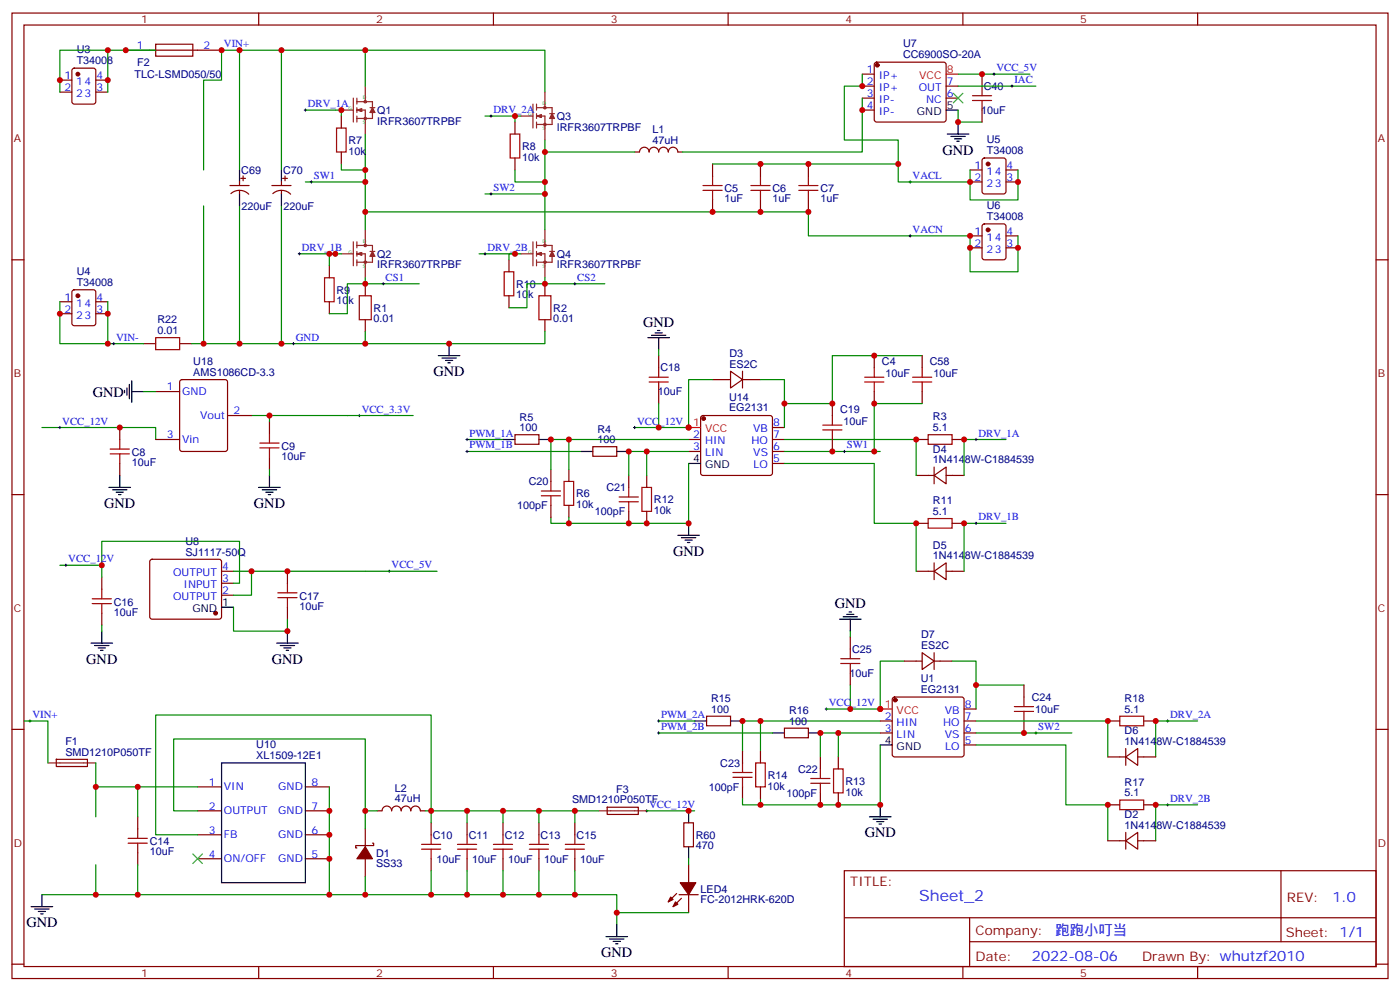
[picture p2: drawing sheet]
<svg xmlns="http://www.w3.org/2000/svg" width="412mm" height="292mm" viewBox="0 0 412 292" stroke-linecap="round" stroke-linejoin="round" font-family="sans-serif">
<g fill="none" stroke="#870000" stroke-width=".35">
<path d="M3.5 3.8h405.4v284.4h-405.4zM7.1 7.4h398.2v277.3h-398.2zM37 14.8h28.3M45.9 13h10.9v3.5h-10.9zM76.2 3.8v3.6M145.3 3.8v3.6M214.5 3.8v3.6M257.8 18.5l.4-.2h19.8l.5 .2 .2 .5v16.2l-.2 .5-.5 .2h-19.8l-.5-.2-.2-.5v-16.2zM283.6 3.8v3.6M352.8 3.8v3.6M17.6 23.6h3.6M17.6 27.1h3.6"/>
<path d="M21.4 20.3l.5-.2h5.6l.7 .4v9.5l-.4 .6-5.9 .1-.7-.5v-9.4zM28.2 23.6h3.5M28.2 27.1h3.5M100.5 34.2v3.5M151.7 35.9v3.6M254 21.8h3.5M254 25.4h3.5M254 28.9h3.5M254 32.4h3.5M278.7 25.4h3.5M278.7 28.9h3.5M289.3 21.8v3.6"/>
<path d="M289.3 32.4v3.5M67.7 54.6h5.7M68 57a3.8 3.8 0 0 1 5.3 .2M70.6 53.6v1M70.6 56.1v1M70.9 52.5h1.4M71.6 51.8v1.4M80.1 54.6h5.6M80.4 57a3.8 3.8 0 0 1 5.2 .2M82.9 53.6v1M82.9 56.1v1M83.3 52.5h1.4"/>
<path d="M84 51.8v1.4M100.5 44.8v3.5M151.7 46.5v3.6M187 44.8h1.4a1.41 1.41 0 0 1 1.4-1.4 1.41 1.41 0 0 1 1.4 1.4 1.41 1.41 0 0 1 1.4-1.4 1.41 1.41 0 0 1 1.4 1.4 1.41 1.41 0 0 1 1.4-1.4 1.41 1.41 0 0 1 1.4 1.4 1.41 1.41 0 0 1 1.5-1.4 1.41 1.41 0 0 1 1.4 1.4h1.4M209.9 48.3v3.5M209.9 58.9v3.5M224 48.3v3.5M224 58.9v3.5M238.1 48.3v3.5M238.1 58.9v3.5M285.8 50.1h3.5M285.8 53.6h3.5"/>
<path d="M289.5 46.7l.5-.2h5.6l.7 .5v9.4l-.4 .7h-5.9l-.7-.4v-9.5zM296.3 50.1h3.6M296.3 53.6h3.6M3.5 76.5h3.6M97 78.3v3.5M149.9 76.5v3.5M285.8 69.5h3.5M285.8 73h3.5M289.5 66.1l.5-.2h5.6l.7 .5v9.4l-.4 .7h-5.9l-.7-.4v-9.5zM296.3 69.5h3.6M296.3 73h3.6M405.3 76.5h3.6"/>
<path d="M17.6 88.9h3.6M17.6 92.4h3.6M21.4 85.5l.5-.2h5.6l.7 .5v9.4l-.4 .7h-5.9l-.7-.4v-9.5zM28.2 88.9h3.5M28.2 92.4h3.5M97 88.9v3.5M107.6 83.6v3.5M107.6 94.2v3.5M149.9 87.1v3.5M160.5 83.6v3.5M160.5 94.2v3.5M42.3 101.2h3.6"/>
<path d="M45.9 115.3h7M52.9 101.2h3.5M53.2 112l.4-.2h12.7l.7 .4v20.1l-.4 .6-13 .1-.6-.5-.1-20zM194 104.7v3.6M194 115.3v3.6M209.9 111.8h5.3M215.2 109.3l3.5 2.5-3.5 2.5zM218.7 111.8h5.3M218.7 109.3v5M245.2 118.9v3.5M257.5 104.7v3.6M257.5 115.3v3.6"/>
<path d="M271.6 104.7v3.6M271.6 115.3v3.6M35.3 125.9v3.5M35.3 136.5v3.5M45.9 129.4h7M67 122.4h7.1M79.4 124.1v3.6M79.4 134.7v3.6M151.7 128h7v2.8h-7zM162.3 138.3v3.5M167.6 138.3v3.5M174.6 131.6h7.1v2.8h-7.1z"/>
<path d="M202.8 129.4h3.6M202.8 133h3.6M206.6 122.6l.5-.2h19.7l.5 .2 .2 .5v16.2l-.2 .5-.5 .2h-19.7l-.5-.2-.2-.5v-16.2zM227.5 129.4h3.6M227.5 133h3.6M227.5 136.5h3.6M227.5 125.9h3.6M245.2 129.4v3.6M269.9 129.4h3.5M275.2 137.5v5M280.5 129.4h3.5M3.5 145.7h3.6"/>
<path d="M162.3 148.8v3.6M167.6 148.8v3.6M185.2 140v3.5M185.2 150.6v3.5M190.5 140v3.5M190.5 150.6v3.5M269.9 154.1h3.5M269.9 140h5.3M275.2 140l3.5-2.5v5zM278.7 140h5.3M280.5 154.1h3.5M405.3 145.7h3.6"/>
<path d="M30 170v3.5M44.3 164.9l.5-.2h19.8l.5 .2 .2 .5v16.2l-.3 .5-.4 .3h-19.8l-.5-.3-.2-.5v-16.2zM65.3 175.3h3.5M65.3 171.8h3.5M65.3 168.2h3.5M84.7 168.2v3.6M84.7 178.8v3.6M269.9 168.2h5.3M275.2 168.2l3.5-2.4v4.9zM275.2 165.8v4.9M278.7 168.2h5.3M30 180.6v3.5"/>
<path d="M250.5 187.6v3.6M250.5 198.2v3.6M266.3 194.7h5.3M271.6 192.2l3.6 2.5-3.6 2.5zM275.2 192.2v5M275.2 194.7h5.3M3.5 214.8h3.6M208.1 210.9h7.1v2.8h-7.1zM231.1 214.5h7v2.8h-7zM259.3 212.3h3.5M259.3 215.9h3.5M263.1 205.5l.4-.2h19.8l.5 .2 .2 .5v16.2l-.2 .5-.5 .2h-19.8l-.5-.2-.2-.5v-16.2z"/>
<path d="M284 212.3h3.5M284 215.9h3.5M284 219.4h3.5M284 208.8h3.5M301.6 201.8v3.5M301.6 212.3v3.6M326.3 212.3h3.5M336.9 212.3h3.5M405.3 214.8h3.6M16.6 223.6h9.1l.1 2.1h-9.2zM58.2 231.7h7.1M58.2 238.8h7.1"/>
<path d="M90 231.7h7M90 238.8h7M111.1 238.8h1.4a1.41 1.41 0 0 1 1.5-1.4 1.41 1.41 0 0 1 1.4 1.4 1.41 1.41 0 0 1 1.4-1.4 1.41 1.41 0 0 1 1.4 1.4 1.41 1.41 0 0 1 1.4-1.4 1.41 1.41 0 0 1 1.4 1.4 1.41 1.41 0 0 1 1.4-1.4 1.41 1.41 0 0 1 1.4 1.4h1.4M178.9 237.7h9.1v2.1l-9.1 .1zM218.7 221.2v3.5M218.7 231.7v3.6M224 221.2v3.5M224 231.7v3.6M241.7 222.9v3.5M241.7 233.5v3.5M246.9 222.9v3.5M246.9 233.5v3.5"/>
<path d="M326.3 222.9h5.3M326.3 237h3.5M331.6 222.9l3.5-2.4v4.9zM331.6 220.5v4.9M335.1 222.9h5.3M336.9 237h3.5M40.6 240.6v3.5M40.6 251.1v3.6M58.2 245.9h7.1M58.2 252.9h7.1M90 245.9h7M90 252.9h7"/>
<path d="M107.6 244.1v5.3M107.6 252.9v5.3M109.7 248.3h.4v.7h-5.3v.7h.3M127 242.3v3.6M127 252.9v3.5M137.6 242.3v3.6M137.6 252.9v3.5M148.2 242.3v3.6M148.2 252.9v3.5M158.7 242.3v3.6M158.7 252.9v3.5M169.3 242.3v3.6"/>
<path d="M169.3 252.9v3.5M201.4 242.3h2.9v7.1h-2.9zM202.8 254.7v5.3M248.7 256.4h156.6v28.3h-156.6zM326.3 247.6h5.3M331.6 247.6l3.5-2.5v5zM331.6 245.1v5M335.1 247.6h5.3M377.3 256.5v20.8M199.3 263.1l-2.5 2.5M200 263.5h5.7M200.7 264.5l-2.4 2.5"/>
<path d="M202.8 263.5v5.3M248.7 270.3h156.5M285.6 277.3h119.6M285.6 270.3v14.1M3.5 284h3.6M76.2 284.7v3.5M145.3 284.7v3.5M214.5 284.7v3.5M283.6 284.7v3.5M352.8 284.7v3.5M405.3 284h3.6"/>
</g>
<g fill="none" stroke="#8c2424" stroke-width=".35">
<path d="M100.5 32.4h3.6M104.1 28.9v7M105.1 32.4h2.5v7.1M105.1 30h4.6v2.4M105.1 28.9v1.8M105.1 31.7v1.4M105.1 34.2v1.7M105.1 32.4l1.4 .4M105.8 32.4l.7 .4M106.5 32.1l-1.4 .3M106.5 32.1v.7M106.5 32.1l-1 .3 1 .4"/>
<path d="M107.6 25.4v4.6M109 31.7h1.4M109.7 32.8v2.1h-4.6M109.7 31.7l.7 1.4h-1.4zM109.7 32.4l.4 .7M109.7 32.4l-.3 .7M109.7 32.4l.4 .4M109.7 32.4l-.3 .4M153.5 34.2h3.5M157 30.7v7M158 31.7h4.6v2.5M158 34.2h2.5v7"/>
<path d="M158 30.7v1.7M158 33.5v1.4M158 35.9v1.8M158 34.2l1.5 .3M158.7 34.2l.8 .3M159.5 33.8l-1.5 .4M159.5 33.8v.7M159.5 33.8l-1.1 .4 1.1 .3M160.5 27.1v4.6M161.9 33.5h1.4M162.6 33.5l.7 1.4h-1.4zM162.6 34.5v2.2h-4.6"/>
<path d="M162.6 34.2l.4 .7M162.6 34.2l-.3 .7M162.6 34.2l.4 .3M162.6 34.2l-.3 .3M100.5 74.8h3.6M104.1 71.2v7.1M105.1 74.8h2.5v7M105.1 72.3h4.6v2.5M105.1 71.2v1.8M105.1 74v1.5M105.1 76.5v1.8M105.1 74.8l1.4 .3"/>
<path d="M105.8 74.8l.7 .3M106.5 74.4v.7M106.5 74.4l-1.4 .4M106.5 74.4l-1 .4 1 .3M107.6 67.7v4.6M109 74h1.4M109.7 75.1v2.1h-4.6M109.7 74l.7 1.5h-1.4zM109.7 74.8l.4 .7M109.7 74.8l-.3 .7M109.7 74.8l.4 .3M109.7 74.8l-.3 .3"/>
<path d="M153.5 74.8h3.5M157 71.2v7.1M158 74.8h2.5v7M158 72.3h4.6v2.5M158 71.2v1.8M158 74v1.5M158 76.5v1.8M158 74.8l1.5 .3M158.7 74.8l.8 .3M159.5 74.4v.7M159.5 74.4l-1.5 .4M159.5 74.4l-1.1 .4 1.1 .3"/>
<path d="M160.5 67.7v4.6M161.9 74h1.4M162.6 75.1v2.1h-4.6M162.6 74l.7 1.5h-1.4zM162.6 74.8l.4 .7M162.6 74.8l-.3 .7M162.6 74.8l.4 .3M162.6 74.8l-.3 .3M14.1 224.7h14.1M176.4 238.8h14.1"/>
<circle cx="107.6" cy="34.9" r=".35"/>
<circle cx="107.6" cy="30" r=".35"/>
<circle cx="160.5" cy="36.7" r=".35"/>
<circle cx="160.5" cy="31.7" r=".35"/>
<circle cx="107.6" cy="72.3" r=".35"/>
<circle cx="107.6" cy="77.2" r=".35"/>
<circle cx="160.5" cy="72.3" r=".35"/>
<circle cx="160.5" cy="77.2" r=".35"/>
</g>
<g fill="#870000" stroke="#870000" stroke-width=".35">
<path d="M107.6 249.4l2.1 3.5h-4.6z"/>
<path d="M199 265.6l.7 .7-1.4 .7z"/>
<path d="M197.6 264.2l.7 .7-1.5 .7z"/>
<path d="M200.4 260h4.6l-2.2 3.5z"/>
<circle cx="22.9" cy="21.8" r=".53"/>
<circle cx="22.9" cy="87.1" r=".53"/>
<circle cx="291" cy="48.3" r=".53"/>
<circle cx="291" cy="67.7" r=".53"/>
<circle cx="258.4" cy="19.2" r=".53"/>
<circle cx="63.5" cy="180.6" r=".53"/>
<circle cx="207.3" cy="123.3" r=".53"/>
<circle cx="263.7" cy="206.2" r=".53"/>
</g>
<g fill="none" stroke="#008700" stroke-width=".35">
<path d="M31.7 14.8v12.3M45.9 14.8h-28.3v12.3M70.6 14.8h12.3v35.3M82.9 14.8h24.7v10.6M107.6 14.8h52.9v12.3M90 32.4h10.5v1.8M107.6 39.5v28.2M142.9 34.2h8.8M153.5 34.2h-1.8v1.7M254 28.9v15.9h-52.9M254 21.8v3.6h-5.3v15.8h15.9v12.4h21.2M282.2 32.4v3.5h7.1"/>
<path d="M282.2 21.8h21.2M282.2 25.4h23M60 50.1v-26.5h5.3v-8.8h5.3v35.3M90 53.6h17.6M100.5 48.3v1.8h7.1M142.9 57.1h17.6M151.7 50.1v3.5h8.8M160.5 41.2v26.5M160.5 44.8h26.5M209.9 48.3h54.7M285.8 50.1v8.8h14.1v-8.8M60 60.6v40.6h10.6v-40.6"/>
<path d="M82.9 60.6v40.6h-12.3M88.2 74.8h12.3M98.8 74.8h-1.8v3.5M107.6 62.4h130.5v7.1h47.7v10.5h14.1v-10.5M141.1 74.8h10.6M153.5 74.8h-3.6v1.7M17.6 88.9v12.3h24.7M31.7 88.9v12.3M107.6 81.8v1.8h15.9M107.6 97.7v3.5h-24.7M107.6 83.6h-5.3v8.8h-5.3M160.5 81.8v1.8h17.7"/>
<path d="M160.5 97.7v3.5h-52.9M160.5 83.6h-5.3v7h-5.3M42.3 115.3h3.6M56.4 101.2h3.6M194 103v1.7M194 118.9v7M209.9 111.8h-7.1v14.1h-15.8M224 111.8h7.1v14.1M271.6 104.7h-26.4v14.2h-14.1M271.6 118.9h-14.1v14.1M12.3 125.9h33.6v3.5M74.1 122.4h5.3v1.7"/>
<path d="M79.4 122.4h42.3M79.4 138.3v1.7M137.6 133h33.5M137.6 129.4h10.6M167.6 129.4v8.9M190.5 133v7M202.8 136.5v17.6h-40.5v-1.7M202.8 133h-17.6v7M202.8 129.4h-40.5v8.9M231.1 129.4h38.8v10.6M231.1 136.5h26.4v17.6h12.4v14.1M231.1 133h28.2"/>
<path d="M296.3 129.4h-12.3v10.6M167.6 152.4v1.7M296.3 154.1h-12.3v14.1M17.6 166.5h12.4M30 170v-10.6h40.6v12.4h-1.8M68.8 178.8v7.1h15.9v-3.5M68.8 168.2h5.3v7.1h-5.3M74.1 168.2h54.7M30 184.1v1.8M250.5 185.9v1.7M266.3 194.7h-7v14.1h-15.9M280.5 194.7h7v14.1"/>
<path d="M7.1 212.3h7v12.4M194 212.3h10.6M194 215.9h33.5M224 212.3v8.9M246.9 215.9v7M250.5 201.8v7M259.3 212.3h-40.6v8.9M259.3 215.9h-17.6v7M259.3 219.4v17.6h-40.6v-1.7M287.5 215.9h28.2M287.5 219.4h26.5v17.6h12.3v10.6M287.5 212.3h38.8v10.6"/>
<path d="M287.5 201.8h14.1M352.8 212.3h-12.4v10.6M28.2 224.7v7M40.6 231.7h-12.4v8.9M58.2 231.7h-17.6v8.9M58.2 238.8h-7v-21.2h56.4v21.2h3.5M97 231.7v31.8h-56.4v-8.8M107.6 238.8v5.3M125.2 238.8h1.8v3.5M137.6 238.8h10.6v3.5M148.2 238.8h10.5v3.5M158.7 238.8h10.6v3.5"/>
<path d="M169.3 238.8h7.1M190.5 238.8h14.1M224 235.3v1.7M352.8 237h-12.4v10.6M28.2 254.7v8.8h12.4M107.6 258.2v5.3M127 256.4v7.1h-30M137.6 242.3v-3.5h-10.6v-28.2h-81.1v35.3h12.3M137.6 256.4v7.1h-10.6M148.2 256.4v7.1h-10.6M158.7 256.4v7.1h-10.5M169.3 256.4v7.1h-10.6"/>
<path d="M202.8 252.9v1.8M12.3 263.5h15.9M169.3 263.5h12.4v8.8M181.7 268.8h21.1"/>
</g>
<g fill="none" stroke="#a10000" stroke-width=".35">
<path d="M99.1 37.7h2.9v7.1h-2.9zM150.3 39.5h2.8v7h-2.8zM286.5 29.6h5.6M286.5 28.2h5.6M289.3 25.4v2.8M289.3 29.6v2.8M207.1 56.1h5.6M207.1 54.6h5.6M209.9 51.8v2.8M209.9 56.1v2.8M221.2 56.1h5.6M221.2 54.6h5.6"/>
<path d="M224 51.8v2.8M224 56.1v2.8M235.3 56.1h5.6M235.3 54.6h5.6M238.1 51.8v2.8M238.1 56.1v2.8M45.9 99.4h7v3.6h-7zM95.6 81.8h2.8v7.1h-2.8zM105.8 87.1h3.6v7.1h-3.6zM148.5 80h2.8v7.1h-2.8zM158.7 87.1h3.6v7.1h-3.6zM191.2 112.5h5.6"/>
<path d="M191.2 111.1h5.6M194 108.3v2.8M194 112.5v2.8M254.7 112.5h5.6M254.7 111.1h5.6M257.5 108.3v2.8M257.5 112.5v2.8M268.8 112.5h5.7M268.8 111.1h5.7M271.6 108.3v2.8M271.6 112.5v2.8M32.5 133.7h5.6"/>
<path d="M32.5 132.3h5.6M35.3 129.4v2.9M35.3 133.7v2.8M76.6 131.9h5.6M76.6 130.5h5.6M79.4 127.7v2.8M79.4 131.9v2.8M242.4 126.6h5.6M242.4 125.2h5.6M245.2 122.4v2.8M245.2 126.6v2.8M273.4 128h7.1v2.8h-7.1z"/>
<path d="M159.5 146h5.6M159.5 144.6h5.6M162.3 141.8v2.8M162.3 146v2.8M166.2 141.8h2.8v7h-2.8zM182.4 147.8h5.6M182.4 146.4h5.6M185.2 143.5v2.9M185.2 147.8v2.8M189.1 143.5h2.8v7.1h-2.8zM273.4 152.7h7.1v2.8h-7.1zM27.2 177.8h5.6"/>
<path d="M27.2 176.4h5.6M30 173.5v2.9M30 177.8v2.8M81.8 176h5.7M81.8 174.6h5.7M84.7 171.8v2.8M84.7 176v2.8M247.6 195.4h5.7M247.6 194h5.7M250.5 191.2v2.8M250.5 195.4v2.8M298.8 209.5h5.6"/>
<path d="M298.8 208.1h5.6M301.6 205.3v2.8M301.6 209.5v2.8M329.8 210.9h7.1v2.8h-7.1zM215.9 228.9h5.6M215.9 227.5h5.6M218.7 224.7v2.8M218.7 228.9v2.8M222.6 224.7h2.8v7h-2.8zM238.8 230.7h5.7M238.8 229.3h5.7M241.7 226.4v2.9"/>
<path d="M241.7 230.7v2.8M245.5 226.4h2.9v7.1h-2.9zM329.8 235.6h7.1v2.8h-7.1zM37.7 248.3h5.7M37.7 246.9h5.7M40.6 244.1v2.8M40.6 248.3v2.8M124.2 250.1h5.6M124.2 248.7h5.6M127 245.9v2.8M127 250.1v2.8M134.8 250.1h5.6"/>
<path d="M134.8 248.7h5.6M137.6 245.9v2.8M137.6 250.1v2.8M145.3 250.1h5.7M145.3 248.7h5.7M148.2 245.9v2.8M148.2 250.1v2.8M155.9 250.1h5.7M155.9 248.7h5.7M158.7 245.9v2.8M158.7 250.1v2.8M166.5 250.1h5.7"/>
<path d="M166.5 248.7h5.7M169.3 245.9v2.8M169.3 250.1v2.8"/>
</g>
<g fill="none" stroke="#000" stroke-width=".35">
<path d="M278.7 32.4h3.5M279 39.5h6.4M282.2 35.9v3.6M70.6 50.1v3.5M70.6 57.1v3.5M82.9 50.1v3.5M82.9 57.1v3.5M280.1 40.2h4.2M281.2 40.9h2.1M281.9 41.6h.7M190.9 99.4h6.3M191.9 98.7h4.2"/>
<path d="M193 98h2.1M193.7 97.3h.7M194 99.4v3.6M36.7 115v.7M37.4 114.3v2.1M38.1 113.2v4.2M38.8 115.3h3.5M38.8 112.1v6.4M129.1 104.7h6.4M130.2 105.4h4.2M131.2 106.2h2.1M131.9 106.9h.7"/>
<path d="M132.3 101.2v3.5M148.2 129.4h3.5M158.7 129.4h3.6M171.1 133h3.5M181.7 133h3.5M202.8 136.5h3.6M32.1 143.5h6.4M33.2 144.3h4.2M34.2 145h2.1M34.9 145.7h.7M35.3 140v3.5M76.2 143.5h6.3"/>
<path d="M77.3 144.3h4.2M78.3 145h2.1M79 145.7h.7M79.4 140v3.5M199.7 157.7h6.3M200.7 158.4h4.3M201.8 159.1h2.1M202.5 159.8h.7M202.8 154.1v3.6M65.3 178.8h3.5M26.8 189.4h6.4M27.9 190.1h4.2"/>
<path d="M28.9 190.8h2.1M29.6 191.5h.7M30 185.9v3.5M81.5 189.4h6.3M82.5 190.1h4.3M83.6 190.8h2.1M84.3 191.5h.7M84.7 185.9v3.5M247.3 182.4h6.3M248.4 181.6h4.2M249.4 180.9h2.1M250.1 180.2h.7"/>
<path d="M250.5 182.4v3.5M204.6 212.3h3.5M215.2 212.3h3.5M227.5 215.9h3.6M238.1 215.9h3.6M259.3 219.4h3.5M65.3 224.7h24.7v35.3h-24.7zM202.8 238.8v3.5M259.3 237v3.6M202.8 249.4v3.5M256.1 240.6h6.4M257.2 241.3h4.2"/>
<path d="M258.2 242h2.1M258.9 242.7h.7M9.2 267h6.3M10.2 267.7h4.3M11.3 268.4h2.1M12 269.1h.7M12.3 263.5v3.5M178.5 275.8h6.4M179.6 276.5h4.2M180.6 277.2h2.1M181.3 278h.7M181.7 272.3v3.5"/>
</g>
<path d="M278.7 21.8h3.5M202.8 125.9h3.6M259.3 208.8h3.5" fill="none" stroke="#f00" stroke-width=".35"/>
<g fill="none" stroke="#000" stroke-width=".29">
<path d="M64.9 14.8h.7M65.3 14.4v.7M89.6 32.4h.7M90 32.1v.7M144.3 34.2h.7M144.6 33.8v.7M292.5 21.8h.7M292.8 21.5v.7M297.7 25.4h.7M298.1 25v.7M91.4 53.6h.7M91.7 53.2v.7"/>
<path d="M144.3 57.1h.7M144.6 56.8v.7M267.8 53.6h.7M268.1 53.2v.7M87.8 74.8h.7M88.2 74.4v.7M142.5 74.8h.7M142.9 74.4v.7M267.8 69.5h.7M268.1 69.1v.7M112.5 83.6h.7M112.9 83.2v.7"/>
<path d="M169 83.6h.7M169.3 83.2v.7M33.2 101.2h.7M33.5 100.9v.7M86.1 101.2h.7M86.4 100.9v.7M17.3 125.9h.7M17.6 125.6v.7M105.5 122.4h.7M105.8 122v.7M137.2 129.4h.7M137.2 133h.7"/>
<path d="M137.6 129.1v.7M137.6 132.6v.7M186.6 125.9h.7M187 125.6v.7M248.4 133h.7M248.7 132.6v.7M287.2 129.4h.7M287.5 129.1v.7M287.2 154.1h.7M287.5 153.8v.7M19 166.5h.8M19.4 166.1v.7"/>
<path d="M114.3 168.2h.7M114.7 167.9v.7M8.5 212.3h.7M8.8 212v.7M193.7 212.3h.7M193.7 215.9h.7M194 212v.7M194 215.5v.7M243.1 208.8h.7M243.4 208.5v.7M304.8 215.9h.7M305.2 215.5v.7"/>
<path d="M343.6 212.3h.7M344 212v.7M190.1 238.8h.8M190.5 238.4v.7M343.6 237h.7M344 236.7v.7"/>
</g>
<path d="M280.8 27.5l2.8 2.8M283.6 27.5l-2.8 2.8M56.8 251.5l2.8 2.8M59.6 251.5l-2.8 2.8" fill="none" stroke="#3c3" stroke-width=".35"/>
<g fill="#c00">
<circle cx="31.8" cy="92.4" r=".88"/>
<circle cx="70.6" cy="14.8" r=".88"/>
<circle cx="70.6" cy="101.2" r=".88"/>
<circle cx="107.6" cy="14.8" r=".88"/>
<circle cx="107.6" cy="101.2" r=".88"/>
<circle cx="160.5" cy="44.8" r=".88"/>
<circle cx="107.6" cy="62.4" r=".88"/>
<circle cx="209.9" cy="62.4" r=".88"/>
<circle cx="224" cy="62.4" r=".88"/>
<circle cx="299.9" cy="53.6" r=".88"/>
<circle cx="285.8" cy="53.6" r=".88"/>
<circle cx="285.8" cy="69.5" r=".88"/>
<circle cx="98.8" cy="74.8" r=".88"/>
<circle cx="107.6" cy="50.1" r=".88"/>
<circle cx="100.5" cy="32.4" r=".88"/>
<circle cx="160.5" cy="53.6" r=".88"/>
<circle cx="82.9" cy="14.8" r=".88"/>
<circle cx="97" cy="245.9" r=".88"/>
<circle cx="97" cy="238.8" r=".88"/>
<circle cx="40.6" cy="231.7" r=".88"/>
<circle cx="28.2" cy="231.7" r=".88"/>
<circle cx="97" cy="252.9" r=".88"/>
<circle cx="40.6" cy="263.5" r=".88"/>
<circle cx="28.2" cy="263.5" r=".88"/>
<circle cx="127" cy="238.8" r=".88"/>
<circle cx="137.6" cy="238.8" r=".88"/>
<circle cx="148.2" cy="238.8" r=".88"/>
<circle cx="97" cy="263.5" r=".88"/>
<circle cx="107.6" cy="263.5" r=".88"/>
<circle cx="127" cy="263.5" r=".88"/>
<circle cx="137.6" cy="263.5" r=".88"/>
<circle cx="148.2" cy="263.5" r=".88"/>
<circle cx="158.8" cy="263.5" r=".88"/>
<circle cx="107.6" cy="238.8" r=".88"/>
<circle cx="169.3" cy="238.8" r=".88"/>
<circle cx="169.3" cy="263.5" r=".88"/>
<circle cx="74.1" cy="168.2" r=".88"/>
<circle cx="84.7" cy="168.2" r=".88"/>
<circle cx="30" cy="166.5" r=".88"/>
<circle cx="84.7" cy="185.9" r=".88"/>
<circle cx="202.8" cy="125.9" r=".88"/>
<circle cx="151.7" cy="34.2" r=".88"/>
<circle cx="269.9" cy="129.4" r=".88"/>
<circle cx="284" cy="129.4" r=".88"/>
<circle cx="194" cy="125.9" r=".88"/>
<circle cx="245.2" cy="133" r=".88"/>
<circle cx="107.6" cy="53.6" r=".88"/>
<circle cx="160.5" cy="57.1" r=".88"/>
<circle cx="132.3" cy="101.2" r=".88"/>
<circle cx="185.2" cy="133" r=".88"/>
<circle cx="190.5" cy="133" r=".88"/>
<circle cx="190.5" cy="154.1" r=".88"/>
<circle cx="202.8" cy="154.1" r=".88"/>
<circle cx="162.3" cy="129.4" r=".88"/>
<circle cx="167.6" cy="129.4" r=".88"/>
<circle cx="185.2" cy="154.1" r=".88"/>
<circle cx="167.6" cy="154.1" r=".88"/>
<circle cx="231.1" cy="118.9" r=".88"/>
<circle cx="287.5" cy="201.8" r=".88"/>
<circle cx="259.3" cy="208.8" r=".88"/>
<circle cx="224" cy="237" r=".88"/>
<circle cx="241.7" cy="237" r=".88"/>
<circle cx="224" cy="212.3" r=".88"/>
<circle cx="218.7" cy="212.3" r=".88"/>
<circle cx="259.3" cy="237" r=".88"/>
<circle cx="246.9" cy="237" r=".88"/>
<circle cx="246.9" cy="215.9" r=".88"/>
<circle cx="241.7" cy="215.9" r=".88"/>
<circle cx="301.6" cy="215.9" r=".88"/>
<circle cx="250.5" cy="208.8" r=".88"/>
<circle cx="340.4" cy="237" r=".88"/>
<circle cx="340.4" cy="212.3" r=".88"/>
<circle cx="326.3" cy="237" r=".88"/>
<circle cx="326.3" cy="212.3" r=".88"/>
<circle cx="158.8" cy="238.8" r=".88"/>
<circle cx="284" cy="154.1" r=".88"/>
<circle cx="269.9" cy="154.1" r=".88"/>
<circle cx="82.9" cy="101.2" r=".88"/>
<circle cx="60" cy="101.2" r=".88"/>
<circle cx="31.8" cy="101.2" r=".88"/>
<circle cx="17.6" cy="92.4" r=".88"/>
<circle cx="107.6" cy="83.6" r=".88"/>
<circle cx="160.5" cy="83.6" r=".88"/>
<circle cx="238.1" cy="62.4" r=".88"/>
<circle cx="289.3" cy="21.8" r=".88"/>
<circle cx="282.2" cy="35.9" r=".88"/>
<circle cx="31.8" cy="23.6" r=".88"/>
<circle cx="31.8" cy="14.8" r=".88"/>
<circle cx="17.6" cy="23.6" r=".88"/>
<circle cx="37" cy="14.8" r=".88"/>
<circle cx="65.3" cy="14.8" r=".88"/>
<circle cx="202.8" cy="238.8" r=".88"/>
<circle cx="181.7" cy="268.8" r=".88"/>
<circle cx="254" cy="32.4" r=".88"/>
<circle cx="254" cy="25.4" r=".88"/>
<circle cx="299.9" cy="73" r=".88"/>
<circle cx="285.8" cy="73" r=".88"/>
<circle cx="97" cy="74.8" r=".88"/>
<circle cx="151.7" cy="74.8" r=".88"/>
<circle cx="245.2" cy="118.9" r=".88"/>
<circle cx="257.5" cy="104.7" r=".88"/>
<circle cx="257.5" cy="133" r=".88"/>
<circle cx="257.5" cy="118.9" r=".88"/>
<circle cx="35.3" cy="125.9" r=".88"/>
<circle cx="79.4" cy="122.4" r=".88"/>
<circle cx="224" cy="48.3" r=".88"/>
<circle cx="264.6" cy="48.3" r=".88"/>
<circle cx="238.1" cy="48.3" r=".88"/>
</g>
<text font-size="4.6" fill="#00f" x="270.8" y="265.5">Sheet_2</text>
<g font-size="4.2">
<text x="277.6" y="45.5">GND</text>
<text x="189.4" y="96.2">GND</text>
<text x="127.7" y="110.8">GND</text>
<text x="27.3" y="116.8">GND</text>
<text x="30.7" y="149.6">GND</text>
<text x="74.8" y="149.6">GND</text>
<text x="198.3" y="163.7">GND</text>
<text x="245.9" y="179.1">GND</text>
<text x="25.4" y="195.5">GND</text>
<text x="80.1" y="195.5">GND</text>
<text x="254.7" y="246.6">GND</text>
<text x="7.8" y="273.1">GND</text>
<text x="177.1" y="281.9">GND</text>
</g>
<g font-size="4.2" fill="#00f">
<text x="392.5" y="265.7">1.0</text>
<text x="310.9" y="275.3">跑跑小叮当</text>
<text x="304" y="283.1">2022-08-06</text>
</g>
<g font-size="3.9" fill="#800">
<text x="250.5" y="261">TITLE:</text>
<text x="379.1" y="265.7">REV:</text>
<text x="287.4" y="275.2">Company:</text>
<text x="378.7" y="275.8">Sheet: 1/1</text>
<text x="287.4" y="282.9">Date:</text>
<text x="336.4" y="283">Drawn By: whutzf2010</text>
</g>
<g font-size="3.2" fill="#800">
<text x="41.6" y="6.8">1</text>
<text x="110.8" y="6.8">2</text>
<text x="179.9" y="6.8">3</text>
<text x="249.1" y="6.8">4</text>
<text x="318.2" y="6.8">5</text>
<text x="4.1" y="41.9">A</text>
<text x="405.9" y="41.9">A</text>
<text x="4.1" y="111.1">B</text>
<text x="405.9" y="111.1">B</text>
<text x="4.1" y="180.2">C</text>
<text x="405.9" y="180.2">C</text>
<text x="4.1" y="249.4">D</text>
<text x="405.9" y="249.4">D</text>
<text x="41.6" y="287.7">1</text>
<text x="110.8" y="287.7">2</text>
<text x="179.9" y="287.7">3</text>
<text x="249.1" y="287.7">4</text>
<text x="318.2" y="287.7">5</text>
</g>
<g font-size="3.2" fill="#000080">
<text x="22.6" y="15.7">U3</text>
<text x="266" y="17.1">CC6900SO-20A</text>
<text x="266" y="13.9">U7</text>
<text x="22.6" y="18.9">T34008</text>
<text x="39.7" y="23">TLC-LSMD050/50</text>
<text x="40.4" y="19.5">F2</text>
<text x="289.8" y="26.5">C40</text>
<text x="111.1" y="33.5">Q1</text>
<text x="164" y="35.3">Q3</text>
<text x="289.1" y="33.5">10uF</text>
<text x="111.1" y="36.7">IRFR3607TRPBF</text>
<text x="164" y="38.5">IRFR3607TRPBF</text>
<text x="192.2" y="39.1">L1</text>
<text x="102.7" y="45.6">10k</text>
<text x="102.7" y="42.4">R7</text>
<text x="153.8" y="47.3">10k</text>
<text x="153.8" y="44.2">R8</text>
<text x="192.2" y="42.3">47uH</text>
<text x="290.7" y="45.3">T34008</text>
<text x="290.7" y="42.1">U5</text>
<text x="71.1" y="51.2">C69</text>
<text x="83.4" y="51.2">C70</text>
<text x="213.4" y="59.6">1uF</text>
<text x="213.4" y="56.6">C5</text>
<text x="227.5" y="59.6">1uF</text>
<text x="227.5" y="56.6">C6</text>
<text x="241.7" y="59.6">1uF</text>
<text x="241.7" y="56.6">C7</text>
<text x="71.2" y="61.8">220uF</text>
<text x="83.5" y="61.8">220uF</text>
<text x="290.7" y="64.7">T34008</text>
<text x="290.7" y="61.6">U6</text>
<text x="111.1" y="75.9">Q2</text>
<text x="164" y="75.9">Q4</text>
<text x="22.6" y="81">U4</text>
<text x="111.1" y="79.1">IRFR3607TRPBF</text>
<text x="164" y="79.1">IRFR3607TRPBF</text>
<text x="22.6" y="84.2">T34008</text>
<text x="99.1" y="89.7">10k</text>
<text x="99.1" y="86.5">R9</text>
<text x="152" y="87.9">10k</text>
<text x="152.1" y="84.7">R10</text>
<text x="46.4" y="95.2">R22</text>
<text x="110.1" y="94.9">0.01</text>
<text x="110.1" y="91.9">R1</text>
<text x="163" y="94.9">0.01</text>
<text x="163" y="91.9">R2</text>
<text x="46.4" y="98.4">0.01</text>
<text x="56.9" y="107.6">U18</text>
<text x="214.9" y="105.1">D3</text>
<text x="259.8" y="107.6">C4</text>
<text x="273.9" y="107.6">C58</text>
<text x="56.9" y="110.7">AMS1086CD-3.3</text>
<text x="194.5" y="109.4">C18</text>
<text x="214.9" y="108.3">ES2C</text>
<text x="260.8" y="111.2">10uF</text>
<text x="274.9" y="111.2">10uF</text>
<text x="193.8" y="116.5">10uF</text>
<text x="214.8" y="118.1">U14</text>
<text x="153" y="123.9">R5</text>
<text x="214.8" y="121.1">EG2131</text>
<text x="247.5" y="121.7">C19</text>
<text x="248.5" y="125.3">10uF</text>
<text x="274.8" y="123.8">R3</text>
<text x="153" y="127">100</text>
<text x="176" y="130.5">100</text>
<text x="176" y="127.5">R4</text>
<text x="274.8" y="127">5.1</text>
<text x="38.8" y="137.3">10uF</text>
<text x="38.8" y="134.2">C8</text>
<text x="82.9" y="135.5">10uF</text>
<text x="82.9" y="132.5">C9</text>
<text x="274.8" y="136.5">1N4148W-C1884539</text>
<text x="274.8" y="133.3">D4</text>
<text x="155.7" y="142.9">C20</text>
<text x="152.3" y="150">100pF</text>
<text x="169.7" y="149.6">10k</text>
<text x="169.7" y="146.5">R6</text>
<text x="178.7" y="144.7">C21</text>
<text x="192.6" y="148.2">R12</text>
<text x="274.8" y="148.5">R11</text>
<text x="175.2" y="151.7">100pF</text>
<text x="192.6" y="151.4">10k</text>
<text x="274.8" y="151.7">5.1</text>
<text x="54.6" y="160.6">U8</text>
<text x="274.8" y="161.6">D5</text>
<text x="54.6" y="163.7">SJ1117-50Q</text>
<text x="274.8" y="164.7">1N4148W-C1884539</text>
<text x="33.5" y="178.3">C16</text>
<text x="88.2" y="179.6">10uF</text>
<text x="88.2" y="176.6">C17</text>
<text x="33.5" y="181.4">10uF</text>
<text x="271.3" y="191.2">ES2C</text>
<text x="271.3" y="188">D7</text>
<text x="251" y="192.3">C25</text>
<text x="250.2" y="199.4">10uF</text>
<text x="271.2" y="201">U1</text>
<text x="209.5" y="209.9">100</text>
<text x="209.5" y="206.8">R15</text>
<text x="271.2" y="204">EG2131</text>
<text x="303.9" y="206.4">C24</text>
<text x="304.9" y="210">10uF</text>
<text x="331.3" y="209.9">5.1</text>
<text x="331.3" y="206.7">R18</text>
<text x="232.4" y="213.4">100</text>
<text x="232.4" y="210.4">R16</text>
<text x="19.2" y="219.4">F1</text>
<text x="75.5" y="220.4">U10</text>
<text x="331.3" y="219.4">1N4148W-C1884539</text>
<text x="331.3" y="216.2">D6</text>
<text x="19.2" y="222.6">SMD1210P050TF</text>
<text x="75.5" y="223.6">XL1509-12E1</text>
<text x="212.2" y="225.8">C23</text>
<text x="235.1" y="227.6">C22</text>
<text x="116.3" y="233.3">L2</text>
<text x="181.5" y="233.5">F3</text>
<text x="208.8" y="232.9">100pF</text>
<text x="226.1" y="232.5">10k</text>
<text x="226.1" y="229.4">R14</text>
<text x="249.1" y="231.1">R13</text>
<text x="331.3" y="231.4">R17</text>
<text x="116.3" y="236.3">47uH</text>
<text x="168.5" y="236.4">SMD1210P050TF</text>
<text x="231.7" y="234.7">100pF</text>
<text x="249.1" y="234.3">10k</text>
<text x="331.3" y="234.6">5.1</text>
<text x="331.3" y="244.1">1N4148W-C1884539</text>
<text x="331.3" y="240.9">D2</text>
<text x="44.1" y="251.9">10uF</text>
<text x="44.1" y="248.9">C14</text>
<text x="127.5" y="247">C10</text>
<text x="138.1" y="247">C11</text>
<text x="148.7" y="247">C12</text>
<text x="159.3" y="247">C13</text>
<text x="169.8" y="247">C15</text>
<text x="205" y="250.2">470</text>
<text x="205" y="247">R60</text>
<text x="110.8" y="255.4">SS33</text>
<text x="110.8" y="252.3">D1</text>
<text x="128.5" y="254.1">10uF</text>
<text x="139.1" y="254.1">10uF</text>
<text x="149.7" y="254.1">10uF</text>
<text x="160.3" y="254.1">10uF</text>
<text x="170.9" y="254.1">10uF</text>
<text x="206.4" y="262.9">LED4</text>
<text x="206.4" y="266">FC-2012HRK-620D</text>
</g>
<g font-size="3.2" fill="#00f">
<text x="40.3" y="14.4">1</text>
<text x="60" y="14.4">2</text>
<text x="66" y="13.9">VIN+</text>
<text x="19" y="23.2">1</text>
<text x="28.4" y="23.2">4</text>
<text x="255.3" y="21.5">1</text>
<text x="258.8" y="23.2">IP+</text>
<text x="293.5" y="21">VCC_5V</text>
<text x="19" y="26.8">2</text>
<text x="22.5" y="25">14</text>
<text x="22.5" y="28.5">23</text>
<text x="28.4" y="26.8">3</text>
<text x="255.3" y="25">2</text>
<text x="255.3" y="28.5">3</text>
<text x="258.8" y="26.8">IP+</text>
<text x="270.6" y="26.8">OUT</text>
<text x="278.9" y="28.5">6</text>
<text x="278.9" y="25">7</text>
<text x="298.8" y="24.5">IAC</text>
<text x="90.7" y="31.5">DRV_1A</text>
<text x="145.3" y="33.3">DRV_2A</text>
<text x="255.3" y="32.1">4</text>
<text x="258.8" y="30.3">IP-</text>
<text x="258.8" y="33.8">IP-</text>
<text x="272.8" y="30.3">NC</text>
<text x="92.4" y="52.7">SW1</text>
<text x="268.8" y="52.7">VACL</text>
<text x="287.1" y="49.7">1</text>
<text x="287.1" y="53.2">2</text>
<text x="290.6" y="51.5">14</text>
<text x="296.5" y="53.2">3</text>
<text x="296.5" y="49.7">4</text>
<text x="145.3" y="56.2">SW2</text>
<text x="290.6" y="55">23</text>
<text x="268.8" y="68.6">VACN</text>
<text x="287.1" y="69.1">1</text>
<text x="290.6" y="70.9">14</text>
<text x="296.5" y="69.1">4</text>
<text x="88.9" y="73.9">DRV_1B</text>
<text x="143.6" y="73.9">DRV_2B</text>
<text x="287.1" y="72.6">2</text>
<text x="290.6" y="74.4">23</text>
<text x="296.5" y="72.6">3</text>
<text x="113.6" y="82.7">CS1</text>
<text x="170" y="82.7">CS2</text>
<text x="19" y="88.5">1</text>
<text x="28.4" y="88.5">4</text>
<text x="19" y="92">2</text>
<text x="22.5" y="90.3">14</text>
<text x="22.5" y="93.8">23</text>
<text x="28.4" y="92">3</text>
<text x="34.2" y="100.3">VIN-</text>
<text x="87.1" y="100.3">GND</text>
<text x="49.1" y="115">1</text>
<text x="53.6" y="116.4">GND</text>
<text x="18.3" y="125">VCC_12V</text>
<text x="59" y="123.4">Vout</text>
<text x="68.8" y="122">2</text>
<text x="106.5" y="121.5">VCC_3.3V</text>
<text x="187.7" y="125">VCC_12V</text>
<text x="227.7" y="125.6">8</text>
<text x="49.1" y="129.1">3</text>
<text x="53.6" y="130.5">Vin</text>
<text x="138.3" y="128.6">PWM_1A</text>
<text x="204.2" y="129.1">2</text>
<text x="207.7" y="130.8">HIN</text>
<text x="221.4" y="130.8">HO</text>
<text x="221.9" y="127.3">VB</text>
<text x="227.7" y="129.1">7</text>
<text x="288.2" y="128.6">DRV_1A</text>
<text x="138.3" y="132.1">PWM_1B</text>
<text x="204.2" y="132.6">3</text>
<text x="207.7" y="134.4">LIN</text>
<text x="221.9" y="134.4">VS</text>
<text x="222" y="137.9">LO</text>
<text x="227.7" y="136.1">5</text>
<text x="227.7" y="132.6">6</text>
<text x="249.4" y="132.1">SW1</text>
<text x="288.2" y="153.2">DRV_1B</text>
<text x="20.1" y="165.6">VCC_12V</text>
<text x="65.4" y="167.9">4</text>
<text x="115.4" y="167.4">VCC_5V</text>
<text x="51" y="169.7">OUTPUT</text>
<text x="54.1" y="173.2">INPUT</text>
<text x="65.4" y="171.4">3</text>
<text x="51" y="176.7">OUTPUT</text>
<text x="65.4" y="174.9">2</text>
<text x="244.1" y="207.9">VCC_12V</text>
<text x="284.2" y="208.5">8</text>
<text x="9.5" y="211.5">VIN+</text>
<text x="194.7" y="215">PWM_2B</text>
<text x="194.7" y="211.5">PWM_2A</text>
<text x="260.6" y="212">2</text>
<text x="260.6" y="215.5">3</text>
<text x="264.1" y="213.7">HIN</text>
<text x="277.8" y="213.7">HO</text>
<text x="278.3" y="210.2">VB</text>
<text x="284.2" y="215.5">6</text>
<text x="284.2" y="212">7</text>
<text x="305.9" y="215">SW2</text>
<text x="344.7" y="211.5">DRV_2A</text>
<text x="264.1" y="217.3">LIN</text>
<text x="278.3" y="217.3">VS</text>
<text x="278.4" y="220.8">LO</text>
<text x="284.2" y="219">5</text>
<text x="61.5" y="231.4">1</text>
<text x="66" y="232.8">VIN</text>
<text x="82" y="232.8">GND</text>
<text x="91.7" y="231.4">8</text>
<text x="61.5" y="238.4">2</text>
<text x="66" y="239.9">OUTPUT</text>
<text x="82" y="239.9">GND</text>
<text x="91.7" y="238.4">7</text>
<text x="191.2" y="237.9">VCC_12V</text>
<text x="344.7" y="236.1">DRV_2B</text>
<text x="61.5" y="245.5">3</text>
<text x="91.7" y="245.5">6</text>
<text x="66" y="246.9">FB</text>
<text x="82" y="246.9">GND</text>
<text x="61.5" y="252.6">4</text>
<text x="66" y="254">ON/OFF</text>
<text x="82" y="254">GND</text>
<text x="91.7" y="252.6">5</text>
</g>
<g font-size="3.2" fill="#f00">
<text x="270.8" y="23.2">VCC</text>
<text x="278.9" y="21.5">8</text>
<text x="204.2" y="125.6">1</text>
<text x="207.7" y="127.3">VCC</text>
<text x="260.6" y="208.5">1</text>
<text x="264.1" y="210.2">VCC</text>
</g>
<g font-size="3.2">
<text x="270.1" y="33.8">GND</text>
<text x="278.9" y="32.1">5</text>
<text x="204.2" y="136.1">4</text>
<text x="207.7" y="137.9">GND</text>
<text x="65.4" y="178.5">1</text>
<text x="56.7" y="180.2">GND</text>
<text x="260.6" y="219">4</text>
<text x="264.1" y="220.8">GND</text>
</g>
<g font-size="1.4" fill="#238d23">
<text x="106.9" y="29.2">D</text>
<text x="102.7" y="32.4">G</text>
<text x="155.6" y="34.2">G</text>
<text x="159.8" y="31">D</text>
<text x="106.9" y="36.7">S</text>
<text x="159.8" y="38.4">S</text>
<text x="106.9" y="71.6">D</text>
<text x="159.8" y="71.6">D</text>
<text x="102.7" y="74.8">G</text>
<text x="155.6" y="74.8">G</text>
<text x="106.9" y="79">S</text>
<text x="159.8" y="79">S</text>
</g>
</svg>
